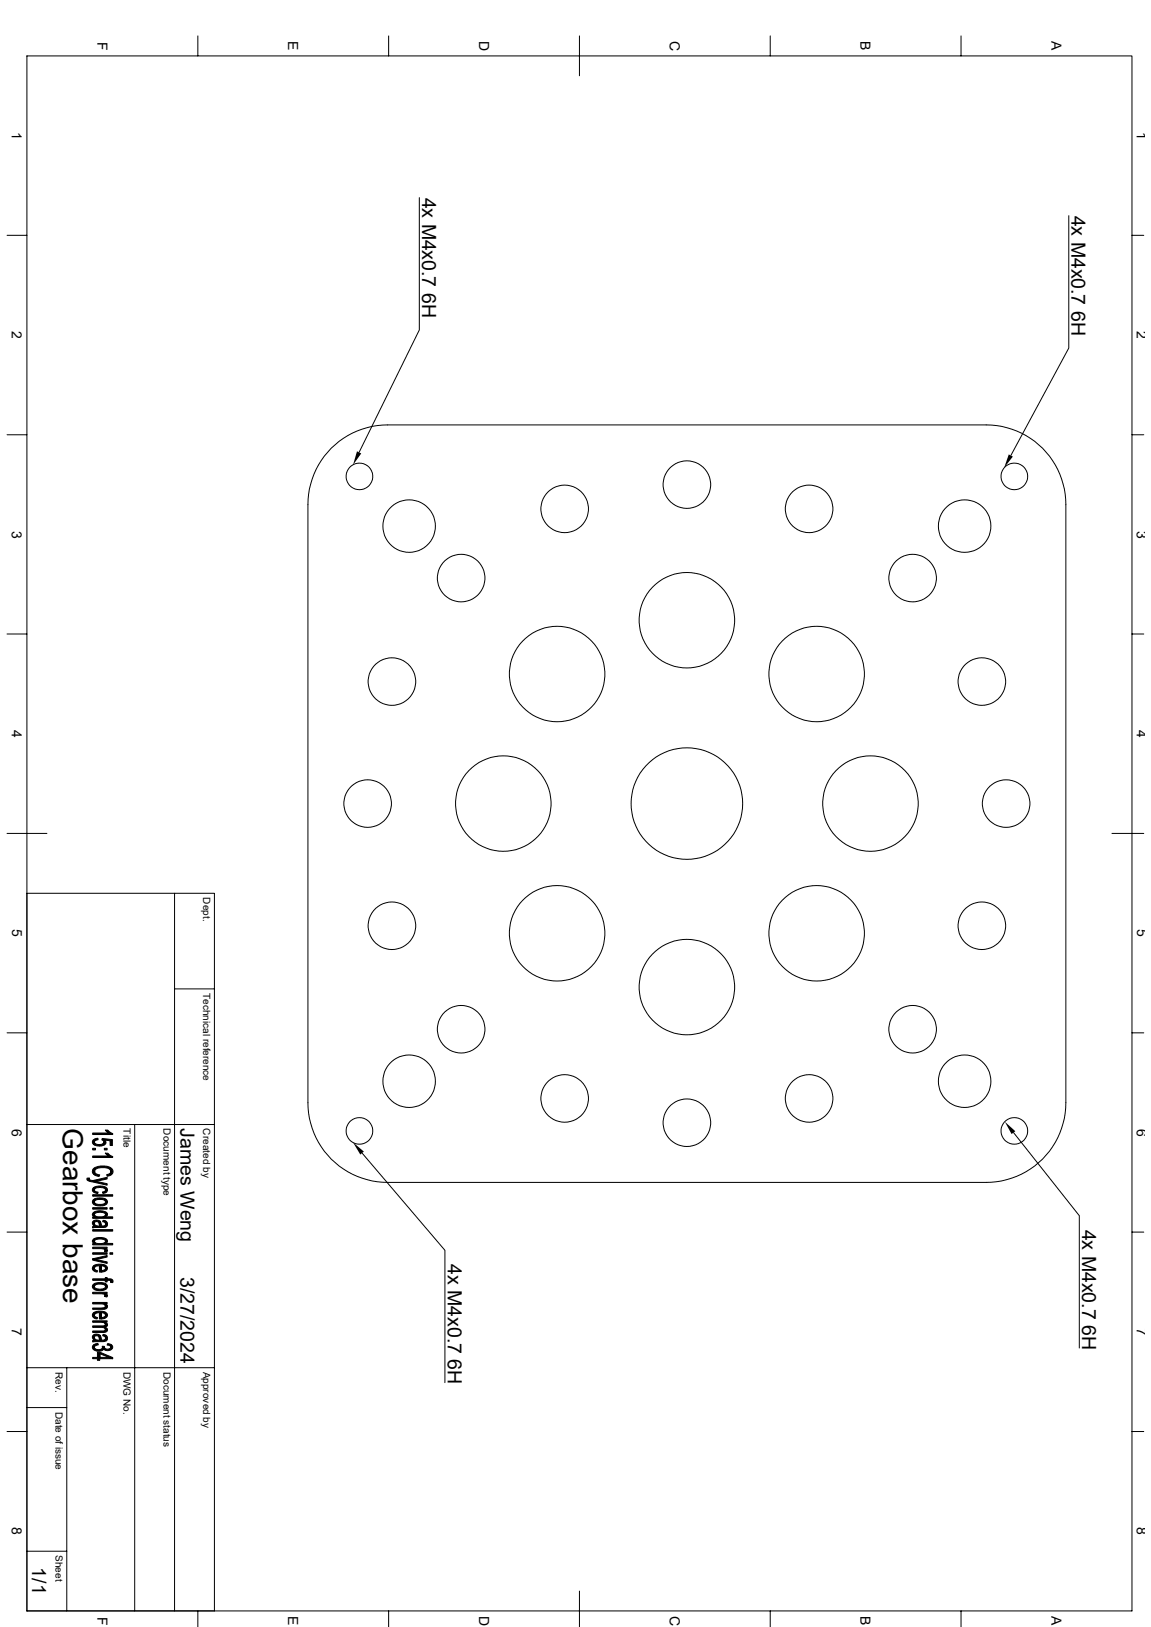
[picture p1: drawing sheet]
<svg xmlns="http://www.w3.org/2000/svg" width="297mm" height="420mm" viewBox="0 0 297 420" stroke-linecap="round" stroke-linejoin="round" font-family="sans-serif">
<g fill="none" stroke="#000" stroke-width=".26">
<path d="M6.9 14.4h285.2v401.4h-285.2zM51.1 9.3v5.1M100.3 9.3v5.1M149.5 9.3v10.3M198.8 9.3v5.1M248 9.3v5.1M108.2 51v34.2l-15.5 31.6M275.8 55.7v34.1l-14.9 27.8M1.8 60.7h5.1M292.1 60.7h3M1.8 112.2h5.1M85.5 115.7a20.7 20.7 0 0 1 14.5-6h154.5a20.5 20.5 0 0 1 20.5 20.6v154.3a20.5 20.5 0 0 1-20.5 20.6h-154.5a20.5 20.5 0 0 1-20.5-20.6v-154.3a20.7 20.7 0 0 1 6-14.6z"/>
<path d="M292.1 112.2h3M1.8 163.7h5.1M292.1 163.7h3M1.8 215.1h10.3M286.9 215.1h8.2M6.9 230.6h48.4v185.2M45 230.6v185.2M45 255.3h10.3M1.8 266.6h5.1M292.1 266.6h3M6.9 290.3h48.4M34.8 290.3v125.5"/>
<path d="M93.4 297.6l21.4 25.1v34.2M261.5 292.4l17 21.4v34.2M1.8 318.1h5.1M292.1 318.1h3M6.9 353.1h48.4M17.2 353.1v62.7M1.8 369.5h5.1M6.9 363.3h10.3M292.1 369.5h3M6.9 400.4h10.3M51.1 415.8v4.1M100.3 415.8v4.1"/>
<path d="M149.5 410.7v9.2M198.8 415.8v4.1M248 415.8v4.1"/>
<circle cx="92.8" cy="123" r="3.4"/>
<circle cx="105.6" cy="135.8" r="6.8"/>
<circle cx="145.7" cy="131.4" r="6.1"/>
<circle cx="177.3" cy="125.1" r="6.1"/>
<circle cx="208.8" cy="131.4" r="6.1"/>
<circle cx="248.9" cy="135.8" r="6.8"/>
<circle cx="261.7" cy="123" r="3.4"/>
<circle cx="119" cy="149.2" r="6.1"/>
<circle cx="235.5" cy="149.2" r="6.1"/>
<circle cx="101.1" cy="175.9" r="6.1"/>
<circle cx="143.8" cy="174" r="12.3"/>
<circle cx="177.2" cy="160.1" r="12.3"/>
<circle cx="210.7" cy="174" r="12.3"/>
<circle cx="253.4" cy="175.9" r="6.1"/>
<circle cx="94.9" cy="207.4" r="6.1"/>
<circle cx="129.9" cy="207.4" r="12.3"/>
<circle cx="177.2" cy="207.4" r="14.4"/>
<circle cx="224.6" cy="207.4" r="12.3"/>
<circle cx="259.6" cy="207.4" r="6.1"/>
<circle cx="101.1" cy="239" r="6.1"/>
<circle cx="253.4" cy="239" r="6.1"/>
<circle cx="143.8" cy="240.9" r="12.3"/>
<circle cx="177.2" cy="254.8" r="12.3"/>
<circle cx="210.7" cy="240.9" r="12.3"/>
<circle cx="105.6" cy="279.1" r="6.8"/>
<circle cx="119" cy="265.7" r="6.1"/>
<circle cx="235.5" cy="265.7" r="6.1"/>
<circle cx="248.9" cy="279.1" r="6.8"/>
<circle cx="92.8" cy="291.9" r="3.4"/>
<circle cx="145.7" cy="283.6" r="6.1"/>
<circle cx="177.3" cy="289.8" r="6.1"/>
<circle cx="208.8" cy="283.6" r="6.1"/>
<circle cx="261.7" cy="291.9" r="3.4"/>
</g>
<g fill="#000" stroke="#000" stroke-width=".26">
<path d="M23.9 296.4h.7v.4h-.7z" fill-rule="evenodd"/>
<path d="M24 294.3l.8-.4 .5-.1v.4l-.9 .4-.1 1a.87 .87 0 0 1-.3-1.3z" fill-rule="evenodd"/>
<path d="M24.3 294.8a1.5 1.5 0 0 0 2.5 0v.8a3.2 3.2 0 0 1-2.5 0z" fill-rule="evenodd"/>
<path d="M27 294.3a.67 .67 0 0 1 0 1.2z" fill-rule="evenodd"/>
<path d="M26.9 296.4h.7v.4h-.7z" fill-rule="evenodd"/>
<path d="M27.2 291.7h.6l.2 .3-.1 .5z" fill-rule="evenodd"/>
<path d="M27.2 297.7h.6l.2 .2-.1 .5z" fill-rule="evenodd"/>
<path d="M26.4 293.9l2.6 .3v1.5h-.6v-1.2l-1.4-.2-.1 1.3-.1-.9-.5-.4z" fill-rule="evenodd"/>
<path d="M23.9 292.5h4l.1-.5 1.1 .6v.3h-5.2z" fill-rule="evenodd"/>
<path d="M23.9 298.4h4l.1-.5 1.1 .6v.3h-5.2z" fill-rule="evenodd"/>
<path d="M22.5 304.1h.6l-.1 .8-.6-.4z" fill-rule="evenodd"/>
<path d="M23.9 308.4h5.2v.4h-5.2z" fill-rule="evenodd"/>
<path d="M23.9 317.4h5.2v.4h-5.2z" fill-rule="evenodd"/>
<path d="M24.3 315.8l.1 .7z" fill-rule="evenodd"/>
<path d="M24 313.1l.3-.3 .1 1.3-.6-.5z" fill-rule="evenodd"/>
<path d="M24 306.7l.3-.2 .1 .8 .9 .4-.1 .4a1.08 1.08 0 0 1-1.3-1.3z" fill-rule="evenodd"/>
<path d="M24.4 302.4a1.16 1.16 0 0 0 1.3 .9l-.1 .4-1.3-.4z" fill-rule="evenodd"/>
<path d="M23.9 315.3a1.44 1.44 0 0 1 2 0l-.1 1.1a1.02 1.02 0 0 0-1.1-1l-.4 .3v.7l-.4-.5z" fill-rule="evenodd"/>
<path d="M24.3 309.5l.8-.3 1.6 .1 .5 .2v.8a1.97 1.97 0 0 0-2.6-.5l-.2 .5z" fill-rule="evenodd"/>
<path d="M26.6 315l.6 .2v.7l-.1-.3-.6-.2z" fill-rule="evenodd"/>
<path d="M26.5 307.7l.6-.2 .1-.3 .1 .7-.8 .2z" fill-rule="evenodd"/>
<path d="M23.9 304.8l3.7-.9v.4l-3 .7z" fill-rule="evenodd"/>
<path d="M23 304.3l.3 .3 4.3 1v.3l-4.5-1z" fill-rule="evenodd"/>
<path d="M23.9 311.7h3.7v.4h-3.7z" fill-rule="evenodd"/>
<path d="M24.3 306.5l1.3-.3a1.7 1.7 0 0 1 2.1 1l-.1 .5-.3 .2-.1-.7a1.89 1.89 0 0 0-2.4-.5l-.4 .5z" fill-rule="evenodd"/>
<path d="M24 309.8l.3-.3 .1 .8a1.55 1.55 0 0 0 2 .6l.8-.4v-1a.93 .93 0 0 1 .4 1.1 .93 .93 0 0 1-1 .6l-.4 .1a1.75 1.75 0 0 1-2.4-1.1z" fill-rule="evenodd"/>
<path d="M24.3 312.8l1.1-.3 .8 .1a1.11 1.11 0 0 1 1.5 1.1l-.5 .4v-.6a1.85 1.85 0 0 0-2.3-.4l-.3 .1-.2 .4z" fill-rule="evenodd"/>
<path d="M24.4 316l.5 .4 .9 .1 .1-1.2 .1 .3a.7 .7 0 0 0 .2 .7 .7 .7 0 0 0 .8 .1l.2-.3v-.9a.91 .91 0 0 1 .5 1.1 .91 .91 0 0 1-1.2 .6l-2.6 .1v-.4l.5-.1z" fill-rule="evenodd"/>
<path d="M27.5 303.2l.8-.3 .3-.5v.9l-.9 .4z" fill-rule="evenodd"/>
<path d="M28.4 311.7h.7v.4h-.7z" fill-rule="evenodd"/>
<path d="M23.9 314.1h.5v-.4a2.32 2.32 0 0 0 2.8-.1v.5h1.9v.4h-5.2z" fill-rule="evenodd"/>
<path d="M24.1 301.7l.5-.4 1.4-.3 1.9 .2a1.18 1.18 0 0 1 1.2 .8 1.18 1.18 0 0 1-.5 1.3v-.9a1.7 1.7 0 0 0-2.2-1 1.59 1.59 0 0 0-2 1l-.1 .9a1.01 1.01 0 0 1-.2-1.6z" fill-rule="evenodd"/>
<path d="M24.2 319.8l.1-.1 .1 1.3a.63 .63 0 0 1-.6-.5 .63 .63 0 0 1 .4-.7z" fill-rule="evenodd"/>
<path d="M24 326.9l.3-.3 .1 1 .7 .4v.4a1 1 0 0 1-1-.4 1 1 0 0 1-.1-1.1z" fill-rule="evenodd"/>
<path d="M24.4 326.6l.9-.3 1.5 .1 .4 .2v.8l-.2-.4-.8-.3-.1 1.7h-.4v-1.7l-1 .2-.3 .5z" fill-rule="evenodd"/>
<path d="M24.4 331.3l.9-.2 1.5 .1 .4 .1v.8a1.91 1.91 0 0 0-2.4-.5l-.4 .5z" fill-rule="evenodd"/>
<path d="M24.3 338.8l1.1-.3 1.5 .1 .3 .2v.7l-.3-.5-.7-.1-.1 1.6h-.4v-1.7l-1 .2-.3 .5z" fill-rule="evenodd"/>
<path d="M27.1 336.5l.1 .7z" fill-rule="evenodd"/>
<path d="M23.9 321.9h3.7v.4h-.5v.4l-.2-.2-.7-.2h-2.3z" fill-rule="evenodd"/>
<path d="M23.9 325l3.7 .8v.3l-3.7-.8z" fill-rule="evenodd"/>
<path d="M23.9 325l3.7-.9v.4l-2.2 .5-.7 .1z" fill-rule="evenodd"/>
<path d="M23.9 333.6h3.7v.3h-.5v.5l-.5-.4h-2.7z" fill-rule="evenodd"/>
<path d="M23.9 336.2h3.7v.3h-.5v.4l-.7-.3h-2.5z" fill-rule="evenodd"/>
<path d="M23.9 323.4h3.7v.4h-3.7z" fill-rule="evenodd"/>
<path d="M24.3 319.7l1.7-.3a1.37 1.37 0 0 1 1.7 1.1l-.5 .5v-.6a1.93 1.93 0 0 0-2.3-.5l-.4 .2-.1 .3z" fill-rule="evenodd"/>
<path d="M27.1 322.3l.6 .4-.1 .5-.6-.2z" fill-rule="evenodd"/>
<path d="M26.2 326.7v1.3l.9-.3 .1-1.1a.84 .84 0 0 1 .5 1 .84 .84 0 0 1-.9 .7l-.7 .1z" fill-rule="evenodd"/>
<path d="M24.1 331.6l.2-.2 .1 .7a1.64 1.64 0 0 0 2.1 .6l.7-.4v-1a.93 .93 0 0 1 .4 1.2 .93 .93 0 0 1-1 .6h-.3a1.95 1.95 0 0 1-2.5-.9z" fill-rule="evenodd"/>
<path d="M27.1 333.9l.6 .3-.1 .6-.6-.2z" fill-rule="evenodd"/>
<path d="M23.9 337.7l2.9-.1 .4-.3 .1-.7a.77 .77 0 0 1 .3 1 .77 .77 0 0 1-1 .4h-2.7z" fill-rule="evenodd"/>
<path d="M26.2 338.9v1.2h.1l.9-.5v-.8a.87 .87 0 0 1 .5 1 .87 .87 0 0 1-1 .6l-.6 .1z" fill-rule="evenodd"/>
<path d="M23.9 330.1h3.3v-.3h.4v.3l1 .1v.6l-.4-.3h-.6v.4h-.4v-.4h-3.3z" fill-rule="evenodd"/>
<path d="M28.4 323.4h.7v.4h-.7z" fill-rule="evenodd"/>
<path d="M23.9 321h.5v-.4a2.32 2.32 0 0 0 2.8-.1v.5h1.9v.4h-5.2z" fill-rule="evenodd"/>
<path d="M28.6 330.2l.5 .3v.6l-.6-.1z" fill-rule="evenodd"/>
<path d="M24.3 345.2l.1 .7z" fill-rule="evenodd"/>
<path d="M24 339l.3-.2 .1 .9 .7 .4v.4a1 1 0 0 1-1-.4 1 1 0 0 1-.1-1.1z" fill-rule="evenodd"/>
<path d="M24.3 347l1-.2 .1 .4-.8 .2-.3 .4z" fill-rule="evenodd"/>
<path d="M23.9 344.8a1.44 1.44 0 0 1 2-.1l-.1 1.2-.1-.1a.94 .94 0 0 0-.9-1l-.5 .3v.8l-.4-.5z" fill-rule="evenodd"/>
<path d="M24.2 347.1l.1-.1v.8a1.22 1.22 0 0 0 2.2 0v.7a1.8 1.8 0 0 1-2.7-.7z" fill-rule="evenodd"/>
<path d="M26.4 347.5l.5 .1v.8l-.2-.2-.2 .3z" fill-rule="evenodd"/>
<path d="M23.9 342.3l3.2-.2 .1 1.1-.2-.4-.4-.1-2.7-.1z" fill-rule="evenodd"/>
<path d="M26.6 344.5l.6 .1v.8l-.1-.3-.6-.3z" fill-rule="evenodd"/>
<path d="M27.1 341.3l.1 .6z" fill-rule="evenodd"/>
<path d="M23.9 341h3.7v.3h-.5v.3l-.8-.3h-2.4z" fill-rule="evenodd"/>
<path d="M27.3 341.3a.65 .65 0 0 1 .4 .7 .65 .65 0 0 1-.6 .6z" fill-rule="evenodd"/>
<path d="M23.9 343.6h2.9l.4-.3v-.7a.71 .71 0 0 1 .5 1 .71 .71 0 0 1-1 .4h-2.8z" fill-rule="evenodd"/>
<path d="M24.4 345.5l.5 .4h.9l.1-1.2 .1 .4a.61 .61 0 0 0 .5 .9 .61 .61 0 0 0 .7-.6v-.8a.91 .91 0 0 1 .5 1.2 .91 .91 0 0 1-1.2 .5l-2.6 .1v-.4l.5-.1z" fill-rule="evenodd"/>
<path d="M27.8 346.8l.9 .3-.1 .7-.2-.4-.8-.2z" fill-rule="evenodd"/>
<path d="M25.7 349.4v1h2.4l1 .3h-3.4z" fill-rule="evenodd"/>
<path d="M26.9 347.6a.88 .88 0 0 0 .8 .7 .88 .88 0 0 0 .9-.5l.1-.7a.83 .83 0 0 1 .3 1 .83 .83 0 0 1-1 .5l-1-.2z" fill-rule="evenodd"/>
<path d="M25.1 349h.6l3.4 1.4v.3l-3.4-1.3v1.8h-.6v-.5h-1.2v-.3h1.2z" fill-rule="evenodd"/>
</g>
<path d="M92.1 116.5l1.1 .6-2.1 2.9zM260.3 117.3l1.1 .6-2.3 2.8zM91.1 294.9l2.8 2.4-.9 .7zM259.3 289.6l2.7 2.4-1 .7z" fill="#000"/>
<text font-size="7.2" x="16.2" y="291.3" transform="rotate(90 16.2 291.3)">Gearbox base</text>
<g font-size="5">
<text x="108.9" y="51" transform="rotate(90 108.9 51)">4x M4x0.7 6H</text>
<text x="276.5" y="55.7" transform="rotate(90 276.5 55.7)">4x M4x0.7 6H</text>
<text x="46.6" y="291.3" transform="rotate(90 46.6 291.3)">James Weng</text>
<text x="279.2" y="317.4" transform="rotate(90 279.2 317.4)">4x M4x0.7 6H</text>
<text x="46.6" y="329.6" transform="rotate(90 46.6 329.6)">3/27/2024</text>
<text x="115.5" y="326.3" transform="rotate(90 115.5 326.3)">4x M4x0.7 6H</text>
<text x="8.3" y="404.6" transform="rotate(90 8.3 404.6)">1/1</text>
</g>
<g font-size="3.6">
<text x="25.1" y="10.8" transform="rotate(90 25.1 10.8)">F</text>
<text x="74.4" y="10.7" transform="rotate(90 74.4 10.7)">E</text>
<text x="123.6" y="10.5" transform="rotate(90 123.6 10.5)">D</text>
<text x="172.8" y="10.5" transform="rotate(90 172.8 10.5)">C</text>
<text x="222.1" y="10.7" transform="rotate(90 222.1 10.7)">B</text>
<text x="271.3" y="10.7" transform="rotate(90 271.3 10.7)">A</text>
<text x="3.1" y="34" transform="rotate(90 3.1 34)">1</text>
<text x="293.4" y="34" transform="rotate(90 293.4 34)">1</text>
<text x="3.1" y="85.5" transform="rotate(90 3.1 85.5)">2</text>
<text x="293.4" y="85.5" transform="rotate(90 293.4 85.5)">2</text>
<text x="3.1" y="136.9" transform="rotate(90 3.1 136.9)">3</text>
<text x="293.4" y="136.9" transform="rotate(90 293.4 136.9)">3</text>
<text x="3.1" y="188.4" transform="rotate(90 3.1 188.4)">4</text>
<text x="293.4" y="188.4" transform="rotate(90 293.4 188.4)">4</text>
<text x="3.1" y="239.9" transform="rotate(90 3.1 239.9)">5</text>
<text x="293.4" y="239.9" transform="rotate(90 293.4 239.9)">5</text>
<text x="3.1" y="291.3" transform="rotate(90 3.1 291.3)">6</text>
<text x="293.4" y="291.3" transform="rotate(90 293.4 291.3)">6</text>
<text x="3.1" y="342.8" transform="rotate(90 3.1 342.8)">7</text>
<text x="293.4" y="342.8" transform="rotate(90 293.4 342.8)">7</text>
<text x="3.1" y="394.3" transform="rotate(90 3.1 394.3)">8</text>
<text x="293.4" y="394.3" transform="rotate(90 293.4 394.3)">8</text>
<text x="25.1" y="417.3" transform="rotate(90 25.1 417.3)">F</text>
<text x="74.4" y="417.2" transform="rotate(90 74.4 417.2)">E</text>
<text x="123.6" y="417.1" transform="rotate(90 123.6 417.1)">D</text>
<text x="172.8" y="417.1" transform="rotate(90 172.8 417.1)">C</text>
<text x="222.1" y="417.2" transform="rotate(90 222.1 417.2)">B</text>
<text x="271.3" y="417.2" transform="rotate(90 271.3 417.2)">A</text>
</g>
<g font-size="2.6">
<text x="52.5" y="231.6" transform="rotate(90 52.5 231.6)">Dept.</text>
<text x="52.5" y="256.3" transform="rotate(90 52.5 256.3)">Technical reference</text>
<text x="31.9" y="291.3" transform="rotate(90 31.9 291.3)">Title</text>
<text x="42.2" y="291.3" transform="rotate(90 42.2 291.3)">Document type</text>
<text x="52.5" y="291.3" transform="rotate(90 52.5 291.3)">Created by</text>
<text x="14.4" y="354.1" transform="rotate(90 14.4 354.1)">Rev.</text>
<text x="31.9" y="354.1" transform="rotate(90 31.9 354.1)">DWG No.</text>
<text x="42.2" y="354.1" transform="rotate(90 42.2 354.1)">Document status</text>
<text x="52.5" y="354.1" transform="rotate(90 52.5 354.1)">Approved by</text>
<text x="14.4" y="364.4" transform="rotate(90 14.4 364.4)">Date of issue</text>
<text x="14.4" y="401.4" transform="rotate(90 14.4 401.4)">Sheet</text>
</g>
</svg>
